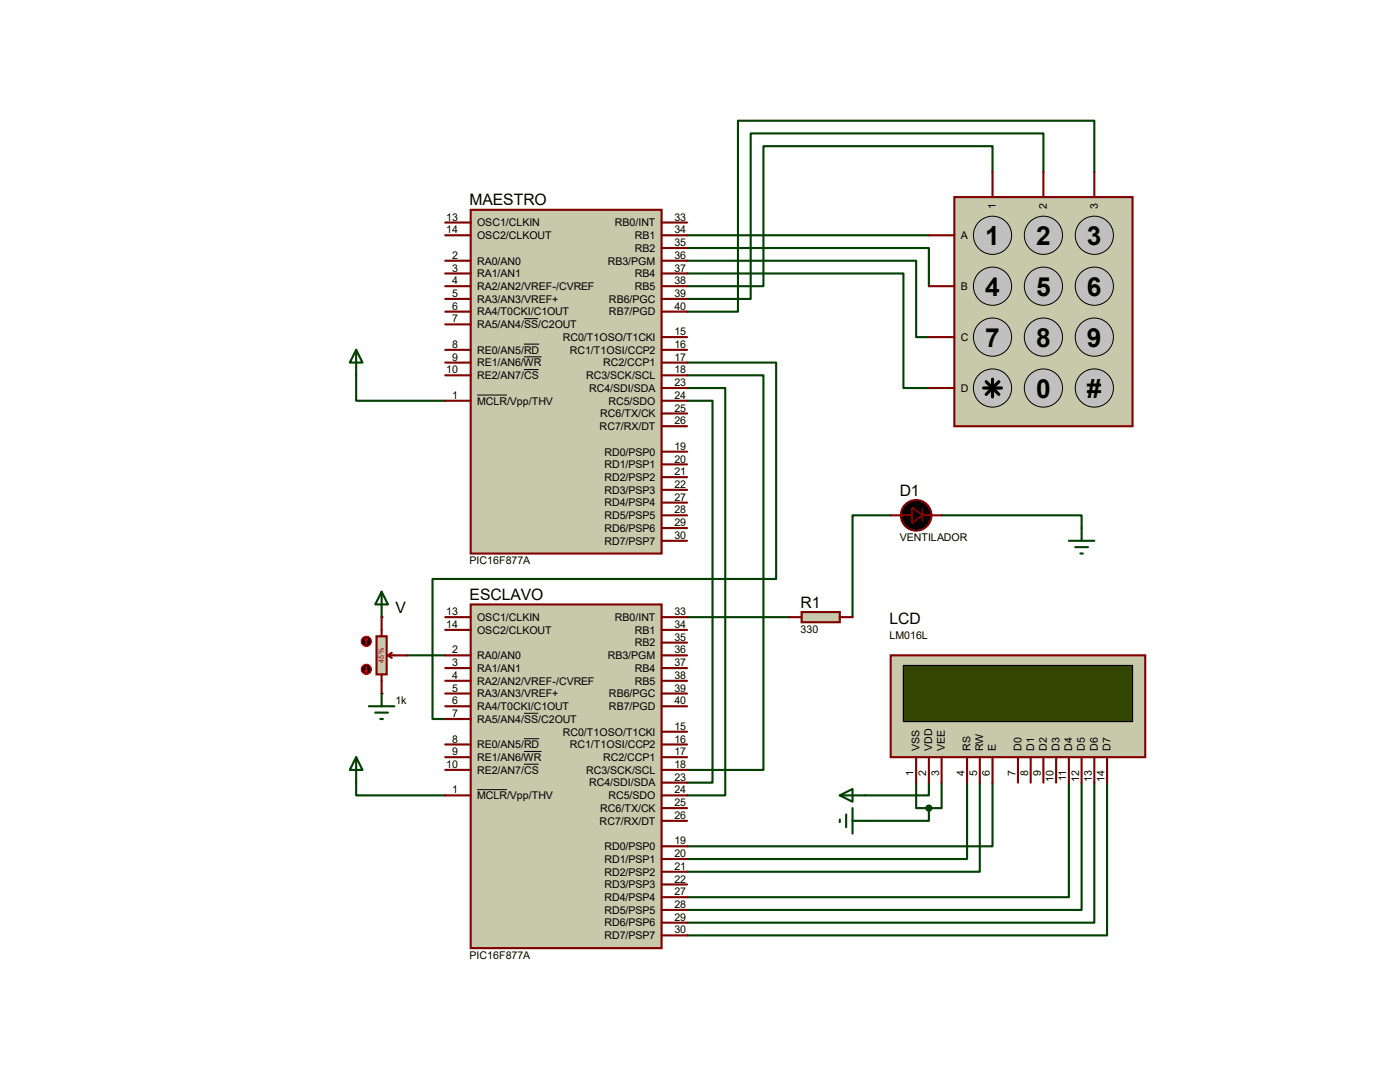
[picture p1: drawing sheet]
<svg xmlns="http://www.w3.org/2000/svg" width="279mm" height="216mm" viewBox="0 0 279 216" stroke-linecap="round" stroke-linejoin="round" font-family="sans-serif">
<path d="M198.1 34.2v-5h-45.7v27.9h-15.3M208.2 34.2v-7.6h-58.4v33h-12.7M218.4 34.2v-10.1h-71.1v38.1h-10.2M137.1 49.5h48.3v7.6M137.1 52h45.7v15.3h2.6M137.1 54.6h43.2v22.8h5.1M137.1 46.9h48.3M137.1 72.3h17.8v43.2h-68.6v28h2.6M137.1 74.9h15.3v78.7h-15.3M137.1 77.4h7.6v81.3h-7.6M137.1 80h5.1v76.2h-5.1" fill="none" stroke="#004000" stroke-width=".42"/>
<g fill="#004000">
<circle cx="76.2" cy="138.4" r=".21"/>
<circle cx="76.2" cy="123.1" r=".21"/>
</g>
<g fill="none" stroke="#004000" stroke-width=".42">
<path d="M71.1 74.9v5.1h17.8M177.8 102.8h-7.7v20.3M187.9 102.8h28v2.6M81.2 130.8h7.7M137.1 123.1h20.3M71.1 156.2v2.5h17.8M182.8 156.2v5h2.6M185.4 156.2v2.5h-12.7M187.9 156.2v5h-2.5M193 156.2v15.2h-55.9M195.5 156.2v17.7h-58.4M198.1 156.2v12.7h-61"/>
<path d="M213.3 156.2v22.8h-76.2M215.9 156.2v25.4h-78.8M218.4 156.2v27.9h-81.3M220.9 156.2v30.4h-83.8M185.4 161.2v2.6h-12.7"/>
</g>
<path d="M93.9 41.9h38.1v68.5h-38.1z" fill="#c8c8aa" stroke="#800000" stroke-width=".42"/>
<g fill="none" stroke="#800000" stroke-width=".42">
<path d="M88.9 52h5M88.9 54.6h5M88.9 57.1h5M88.9 44.4h5M88.9 46.9h5M88.9 59.6h5M132 52h5.1M132 54.6h5.1M132 57.1h5.1M132 44.4h5.1M132 46.9h5.1M132 59.6h5.1"/>
<path d="M132 49.5h5.1M88.9 62.2h5M88.9 64.7h5M88.9 69.8h5M88.9 72.3h5M88.9 74.9h5M88.9 80h5M132 62.2h5.1M132 69.8h5.1M132 72.3h5.1M132 74.9h5.1M132 80h5.1"/>
<path d="M132 77.4h5.1M132 67.3h5.1M132 90.1h5.1M132 92.7h5.1M132 97.7h5.1M132 95.2h5.1M132 85h5.1M132 82.5h5.1M132 107.9h5.1M132 105.4h5.1M132 102.8h5.1M132 100.3h5.1"/>
</g>
<path d="M95.2 78.8h6M104.6 63.6h2.8M104.6 68.7h3M104.6 71.2h3.5M104.6 73.7h2.9" fill="none" stroke="#000" stroke-width=".2"/>
<path d="M93.9 120.6h38.1v68.6h-38.1z" fill="#c8c8aa" stroke="#800000" stroke-width=".42"/>
<g fill="none" stroke="#800000" stroke-width=".42">
<path d="M88.9 130.8h5M88.9 133.3h5M88.9 135.8h5M88.9 123.1h5M88.9 125.7h5M88.9 138.4h5M132 130.8h5.1M132 133.3h5.1M132 135.8h5.1M132 123.1h5.1M132 125.7h5.1M132 138.4h5.1"/>
<path d="M132 128.2h5.1M88.9 140.9h5M88.9 143.5h5M88.9 148.5h5M88.9 151.1h5M88.9 153.6h5M88.9 158.7h5M132 140.9h5.1M132 148.5h5.1M132 151.1h5.1M132 153.6h5.1M132 158.7h5.1"/>
<path d="M132 156.2h5.1M132 146h5.1M132 168.9h5.1M132 171.4h5.1M132 179h5.1M132 176.5h5.1M132 173.9h5.1M132 163.8h5.1M132 161.2h5.1M132 186.6h5.1M132 184.1h5.1M132 181.6h5.1"/>
</g>
<path d="M95.2 157.6h6M104.6 142.3h2.8M104.6 147.4h3M104.6 149.9h3.5M104.6 152.5h2.9" fill="none" stroke="#000" stroke-width=".2"/>
<path d="M190.5 39.3h35.5v45.7h-35.5z" fill="#c8c8aa" stroke="#800000" stroke-width=".42"/>
<g fill="#c0c0c0" stroke="#000" stroke-width=".2">
<circle cx="198.1" cy="46.9" r="3.8"/>
<circle cx="208.2" cy="46.9" r="3.8"/>
<circle cx="218.4" cy="46.9" r="3.8"/>
<circle cx="198.1" cy="57.1" r="3.8"/>
<circle cx="208.2" cy="57.1" r="3.8"/>
<circle cx="218.4" cy="57.1" r="3.8"/>
<circle cx="198.1" cy="67.3" r="3.8"/>
<circle cx="208.2" cy="67.3" r="3.8"/>
<circle cx="218.4" cy="67.3" r="3.8"/>
<circle cx="198.1" cy="77.4" r="3.8"/>
<circle cx="208.2" cy="77.4" r="3.8"/>
<circle cx="218.4" cy="77.4" r="3.8"/>
</g>
<path d="M196.3 77.4h3.6M196.8 76.2l2.5 2.5M198.1 75.6v3.6M199.3 76.2l-2.5 2.5" fill="none" stroke="#000" stroke-width=".64"/>
<path d="M198.1 34.2v5.1M208.2 34.2v5.1M218.4 34.2v5.1M185.4 46.9h5.1M185.4 57.1h5.1M185.4 67.3h5.1M185.4 77.4h5.1" fill="none" stroke="#800000" stroke-width=".42"/>
<path d="M76.2 118.1l1.2 2.5h-2.5zM76.2 118.1v5M76.2 138.4v2.5M73.6 140.9h5.1M74.9 142.2h2.5M75.9 143.5h.5" fill="none" stroke="#004000" stroke-width=".42"/>
<path d="M75.1 127h2.1v7.6h-2.1z" fill="#c8c8aa" stroke="#800000" stroke-width=".42"/>
<path d="M76.2 123.1v3.9M76.2 134.6v3.8M77.4 130.8l.8 .5M77.4 130.8h3.8M78.2 130.3l-.8 .5" fill="none" stroke="#800000" stroke-width=".42"/>
<circle cx="73.1" cy="128" r="1.02" fill="#400000" stroke="#f00" stroke-width=".21"/>
<path d="M73.1 127.5l-.2 .2M73.1 127.5l.3 .2M73.1 127.5v1" fill="none" stroke="#f00" stroke-width=".21"/>
<circle cx="73.1" cy="133.6" r="1.02" fill="#400000" stroke="#f00" stroke-width=".21"/>
<path d="M72.9 133.8l.2 .3M73.1 133.1v1M73.4 133.8l-.3 .3" fill="none" stroke="#f00" stroke-width=".21"/>
<path d="M71.1 69.8l1.2 2.5h-2.5zM71.1 69.8v5.1M71.1 151.1l1.2 2.5h-2.5zM71.1 151.1v5.1" fill="none" stroke="#004000" stroke-width=".42"/>
<path d="M177.8 130.8h50.8v20.3h-50.8z" fill="#c8c8aa" stroke="#800000" stroke-width=".42"/>
<path d="M180.3 132.8h45.7v11.2h-45.7z" fill="#324600" stroke="#000" stroke-width=".25"/>
<g fill="none" stroke="#800000" stroke-width=".42">
<path d="M182.8 151.1v5.1M185.4 151.1v5.1M187.9 151.1v5.1M193 151.1v5.1M195.5 151.1v5.1M198.1 151.1v5.1M203.2 151.1v5.1M205.7 151.1v5.1M208.2 151.1v5.1M210.8 151.1v5.1M213.3 151.1v5.1M215.9 151.1v5.1"/>
<path d="M218.4 151.1v5.1M220.9 151.1v5.1"/>
</g>
<path d="M167.6 158.7l2.5-1.3v2.6zM167.6 158.7h5.1M167.6 163.5v.5M168.9 162.5v2.6M170.1 163.8h2.6M170.1 161.2v5.1" fill="none" stroke="#004000" stroke-width=".42"/>
<circle cx="185.4" cy="161.2" r=".51" fill="#004000" stroke="#004000" stroke-width=".42"/>
<path d="M160 122.1h7.6v2.1h-7.6z" fill="#c8c8aa" stroke="#800000" stroke-width=".42"/>
<path d="M177.8 102.8h4.3M184.1 102.8h3.8M157.4 123.1h2.6M167.6 123.1h2.5" fill="none" stroke="#800000" stroke-width=".42"/>
<circle cx="182.8" cy="102.8" r="3" fill="#000" stroke="#800000" stroke-width=".42"/>
<path d="M184.1 101.6v2.5" fill="none" stroke="#800000" stroke-width=".38"/>
<path d="M182.1 101.3l2 1.5-2 1.6z" fill="#000" stroke="#800000" stroke-width=".38"/>
<path d="M213.3 107.9h5.1M214.6 109.2h2.5M215.6 110.4h.5M215.9 105.4v2.5" fill="none" stroke="#004000" stroke-width=".42"/>
<g font-size="5.3">
<text x="196.6" y="48.9">1</text>
<text x="206.8" y="48.9">2</text>
<text x="216.9" y="48.9">3</text>
<text x="196.6" y="59.1">4</text>
<text x="206.8" y="59.1">5</text>
<text x="216.9" y="59.1">6</text>
<text x="196.6" y="69.2">7</text>
<text x="206.8" y="69.2">8</text>
<text x="216.9" y="69.2">9</text>
<text x="206.8" y="79.4">0</text>
<text x="216.9" y="79.4">#</text>
</g>
<g font-size="3.1">
<text x="93.7" y="41">MAESTRO</text>
<text x="179.6" y="98.9">D1</text>
<text x="93.7" y="119.7">ESCLAVO</text>
<text x="78.9" y="122.3">V</text>
<text x="159.8" y="121.2">R1</text>
<text x="177.5" y="124.5">LCD</text>
</g>
<g font-size="2.1">
<text x="198.8" y="41.8" transform="rotate(-90 198.8 41.8)">1</text>
<text x="208.9" y="41.8" transform="rotate(-90 208.9 41.8)">2</text>
<text x="219.1" y="41.8" transform="rotate(-90 219.1 41.8)">3</text>
<text x="89.1" y="44">13</text>
<text x="89.1" y="46.6">14</text>
<text x="95.2" y="45.2">OSC1/CLKIN</text>
<text x="95.2" y="47.7">OSC2/CLKOUT</text>
<text x="122.7" y="45.2">RB0/INT</text>
<text x="126.7" y="47.7">RB1</text>
<text x="134.6" y="46.6">34</text>
<text x="134.6" y="44">33</text>
<text x="191.7" y="47.7">A</text>
<text x="90.2" y="51.6">2</text>
<text x="95.2" y="52.8">RA0/AN0</text>
<text x="121.3" y="52.8">RB3/PGM</text>
<text x="126.7" y="50.2">RB2</text>
<text x="134.6" y="51.6">36</text>
<text x="134.6" y="49.1">35</text>
<text x="90.2" y="54.2">3</text>
<text x="90.2" y="56.7">4</text>
<text x="90.2" y="59.3">5</text>
<text x="95.2" y="55.3">RA1/AN1</text>
<text x="95.2" y="57.9">RA2/AN2/VREF-/CVREF</text>
<text x="126.7" y="57.9">RB5</text>
<text x="126.7" y="55.3">RB4</text>
<text x="134.6" y="59.3">39</text>
<text x="134.6" y="56.7">38</text>
<text x="134.6" y="54.2">37</text>
<text x="191.7" y="57.9">B</text>
<text x="90.2" y="61.8">6</text>
<text x="90.2" y="64.3">7</text>
<text x="95.2" y="62.9">RA4/T0CKI/C1OUT</text>
<text x="95.2" y="65.5">RA5/AN4/SS/C2OUT</text>
<text x="95.2" y="60.4">RA3/AN3/VREF+</text>
<text x="121.5" y="62.9">RB7/PGD</text>
<text x="121.5" y="60.4">RB6/PGC</text>
<text x="134.6" y="61.8">40</text>
<text x="90.2" y="69.4">8</text>
<text x="90.2" y="72">9</text>
<text x="95.2" y="70.6">RE0/AN5/RD</text>
<text x="112.3" y="68">RC0/T1OSO/T1CKI</text>
<text x="113.7" y="70.6">RC1/T1OSI/CCP2</text>
<text x="134.6" y="69.4">16</text>
<text x="134.6" y="72">17</text>
<text x="134.6" y="66.9">15</text>
<text x="191.7" y="68">C</text>
<text x="89.1" y="74.5">10</text>
<text x="95.2" y="73.1">RE1/AN6/WR</text>
<text x="95.2" y="75.6">RE2/AN7/CS</text>
<text x="117" y="75.6">RC3/SCK/SCL</text>
<text x="120.4" y="73.1">RC2/CCP1</text>
<text x="134.6" y="74.5">18</text>
<text x="134.6" y="77">23</text>
<text x="90.2" y="79.6">1</text>
<text x="95.2" y="80.7">MCLR/Vpp/THV</text>
<text x="117.6" y="78.2">RC4/SDI/SDA</text>
<text x="119.8" y="83.3">RC6/TX/CK</text>
<text x="121.4" y="80.7">RC5/SDO</text>
<text x="134.6" y="82.1">25</text>
<text x="134.6" y="79.6">24</text>
<text x="191.7" y="78.2">D</text>
<text x="119.7" y="85.8">RC7/RX/DT</text>
<text x="134.6" y="89.7">19</text>
<text x="134.6" y="84.7">26</text>
<text x="120.6" y="90.9">RD0/PSP0</text>
<text x="120.6" y="93.4">RD1/PSP1</text>
<text x="120.6" y="96">RD2/PSP2</text>
<text x="134.6" y="92.3">20</text>
<text x="134.6" y="94.8">21</text>
<text x="120.6" y="101">RD4/PSP4</text>
<text x="120.6" y="98.5">RD3/PSP3</text>
<text x="134.6" y="99.9">27</text>
<text x="134.6" y="97.4">22</text>
<text x="120.6" y="106.1">RD6/PSP6</text>
<text x="120.6" y="103.6">RD5/PSP5</text>
<text x="134.6" y="107.5">30</text>
<text x="134.6" y="105">29</text>
<text x="134.6" y="102.4">28</text>
<text x="93.7" y="112.6">PIC16F877A</text>
<text x="120.6" y="108.7">RD7/PSP7</text>
<text x="179.6" y="108">VENTILADOR</text>
<text x="89.1" y="122.8">13</text>
<text x="89.1" y="125.3">14</text>
<text x="95.2" y="123.9">OSC1/CLKIN</text>
<text x="122.7" y="123.9">RB0/INT</text>
<text x="134.6" y="125.3">34</text>
<text x="134.6" y="122.8">33</text>
<text x="90.2" y="130.4">2</text>
<text x="95.2" y="131.5">RA0/AN0</text>
<text x="95.2" y="126.4">OSC2/CLKOUT</text>
<text x="121.3" y="131.5">RB3/PGM</text>
<text x="126.7" y="129">RB2</text>
<text x="126.7" y="126.4">RB1</text>
<text x="134.6" y="130.4">36</text>
<text x="134.6" y="127.8">35</text>
<text x="159.8" y="126.3">330</text>
<text x="177.5" y="127.4">LM016L</text>
<text x="90.2" y="132.9">3</text>
<text x="90.2" y="135.5">4</text>
<text x="95.2" y="134.1">RA1/AN1</text>
<text x="95.2" y="136.6">RA2/AN2/VREF-/CVREF</text>
<text x="126.7" y="136.6">RB5</text>
<text x="126.7" y="134.1">RB4</text>
<text x="134.6" y="135.5">38</text>
<text x="134.6" y="132.9">37</text>
<text x="78.9" y="140.5">1k</text>
<text x="90.2" y="140.5">6</text>
<text x="90.2" y="143.1">7</text>
<text x="90.2" y="138">5</text>
<text x="95.2" y="141.7">RA4/T0CKI/C1OUT</text>
<text x="95.2" y="139.1">RA3/AN3/VREF+</text>
<text x="121.5" y="141.7">RB7/PGD</text>
<text x="121.5" y="139.1">RB6/PGC</text>
<text x="134.6" y="140.5">40</text>
<text x="134.6" y="138">39</text>
<text x="90.2" y="148.2">8</text>
<text x="95.2" y="144.2">RA5/AN4/SS/C2OUT</text>
<text x="95.2" y="149.3">RE0/AN5/RD</text>
<text x="112.3" y="146.8">RC0/T1OSO/T1CKI</text>
<text x="113.7" y="149.3">RC1/T1OSI/CCP2</text>
<text x="134.6" y="148.2">16</text>
<text x="134.6" y="145.6">15</text>
<text x="183.5" y="149.8" transform="rotate(-90 183.5 149.8)">VSS</text>
<text x="186.1" y="149.8" transform="rotate(-90 186.1 149.8)">VDD</text>
<text x="188.6" y="149.8" transform="rotate(-90 188.6 149.8)">VEE</text>
<text x="193.7" y="149.8" transform="rotate(-90 193.7 149.8)">RS</text>
<text x="196.2" y="149.8" transform="rotate(-90 196.2 149.8)">RW</text>
<text x="198.8" y="149.8" transform="rotate(-90 198.8 149.8)">E</text>
<text x="203.8" y="149.8" transform="rotate(-90 203.8 149.8)">D0</text>
<text x="206.4" y="149.8" transform="rotate(-90 206.4 149.8)">D1</text>
<text x="208.9" y="149.8" transform="rotate(-90 208.9 149.8)">D2</text>
<text x="211.5" y="149.8" transform="rotate(-90 211.5 149.8)">D3</text>
<text x="214" y="149.8" transform="rotate(-90 214 149.8)">D4</text>
<text x="216.5" y="149.8" transform="rotate(-90 216.5 149.8)">D5</text>
<text x="219.1" y="149.8" transform="rotate(-90 219.1 149.8)">D6</text>
<text x="221.6" y="149.8" transform="rotate(-90 221.6 149.8)">D7</text>
<text x="89.1" y="153.2">10</text>
<text x="90.2" y="150.7">9</text>
<text x="95.2" y="151.8">RE1/AN6/WR</text>
<text x="95.2" y="154.4">RE2/AN7/CS</text>
<text x="117" y="154.4">RC3/SCK/SCL</text>
<text x="120.4" y="151.8">RC2/CCP1</text>
<text x="134.6" y="150.7">17</text>
<text x="134.6" y="153.2">18</text>
<text x="134.6" y="155.8">23</text>
<text x="182.3" y="154.8" transform="rotate(-90 182.3 154.8)">1</text>
<text x="184.9" y="154.8" transform="rotate(-90 184.9 154.8)">2</text>
<text x="187.4" y="154.8" transform="rotate(-90 187.4 154.8)">3</text>
<text x="192.5" y="154.8" transform="rotate(-90 192.5 154.8)">4</text>
<text x="195" y="154.8" transform="rotate(-90 195 154.8)">5</text>
<text x="197.6" y="154.8" transform="rotate(-90 197.6 154.8)">6</text>
<text x="202.6" y="154.8" transform="rotate(-90 202.6 154.8)">7</text>
<text x="205.2" y="154.8" transform="rotate(-90 205.2 154.8)">8</text>
<text x="207.7" y="154.8" transform="rotate(-90 207.7 154.8)">9</text>
<text x="210.3" y="156" transform="rotate(-90 210.3 156)">10</text>
<text x="212.8" y="155.8" transform="rotate(-90 212.8 155.8)">11</text>
<text x="215.3" y="156" transform="rotate(-90 215.3 156)">12</text>
<text x="217.9" y="156" transform="rotate(-90 217.9 156)">13</text>
<text x="220.4" y="156" transform="rotate(-90 220.4 156)">14</text>
<text x="90.2" y="158.3">1</text>
<text x="95.2" y="159.5">MCLR/Vpp/THV</text>
<text x="117.6" y="156.9">RC4/SDI/SDA</text>
<text x="121.4" y="159.5">RC5/SDO</text>
<text x="134.6" y="160.9">25</text>
<text x="134.6" y="158.3">24</text>
<text x="119.7" y="164.5">RC7/RX/DT</text>
<text x="119.8" y="162">RC6/TX/CK</text>
<text x="134.6" y="163.4">26</text>
<text x="120.6" y="169.6">RD0/PSP0</text>
<text x="120.6" y="172.2">RD1/PSP1</text>
<text x="134.6" y="168.5">19</text>
<text x="134.6" y="171">20</text>
<text x="134.6" y="173.6">21</text>
<text x="120.6" y="179.8">RD4/PSP4</text>
<text x="120.6" y="177.2">RD3/PSP3</text>
<text x="120.6" y="174.7">RD2/PSP2</text>
<text x="134.6" y="178.6">27</text>
<text x="134.6" y="176.1">22</text>
<text x="120.6" y="184.9">RD6/PSP6</text>
<text x="120.6" y="182.3">RD5/PSP5</text>
<text x="134.6" y="183.7">29</text>
<text x="134.6" y="181.2">28</text>
<text x="93.7" y="191.3">PIC16F877A</text>
<text x="120.6" y="187.4">RD7/PSP7</text>
<text x="134.6" y="186.3">30</text>
</g>
<text font-size="1.4" fill="#c00000" x="76.6" y="132.2" transform="rotate(-90 76.6 132.2)">45%</text>
</svg>
